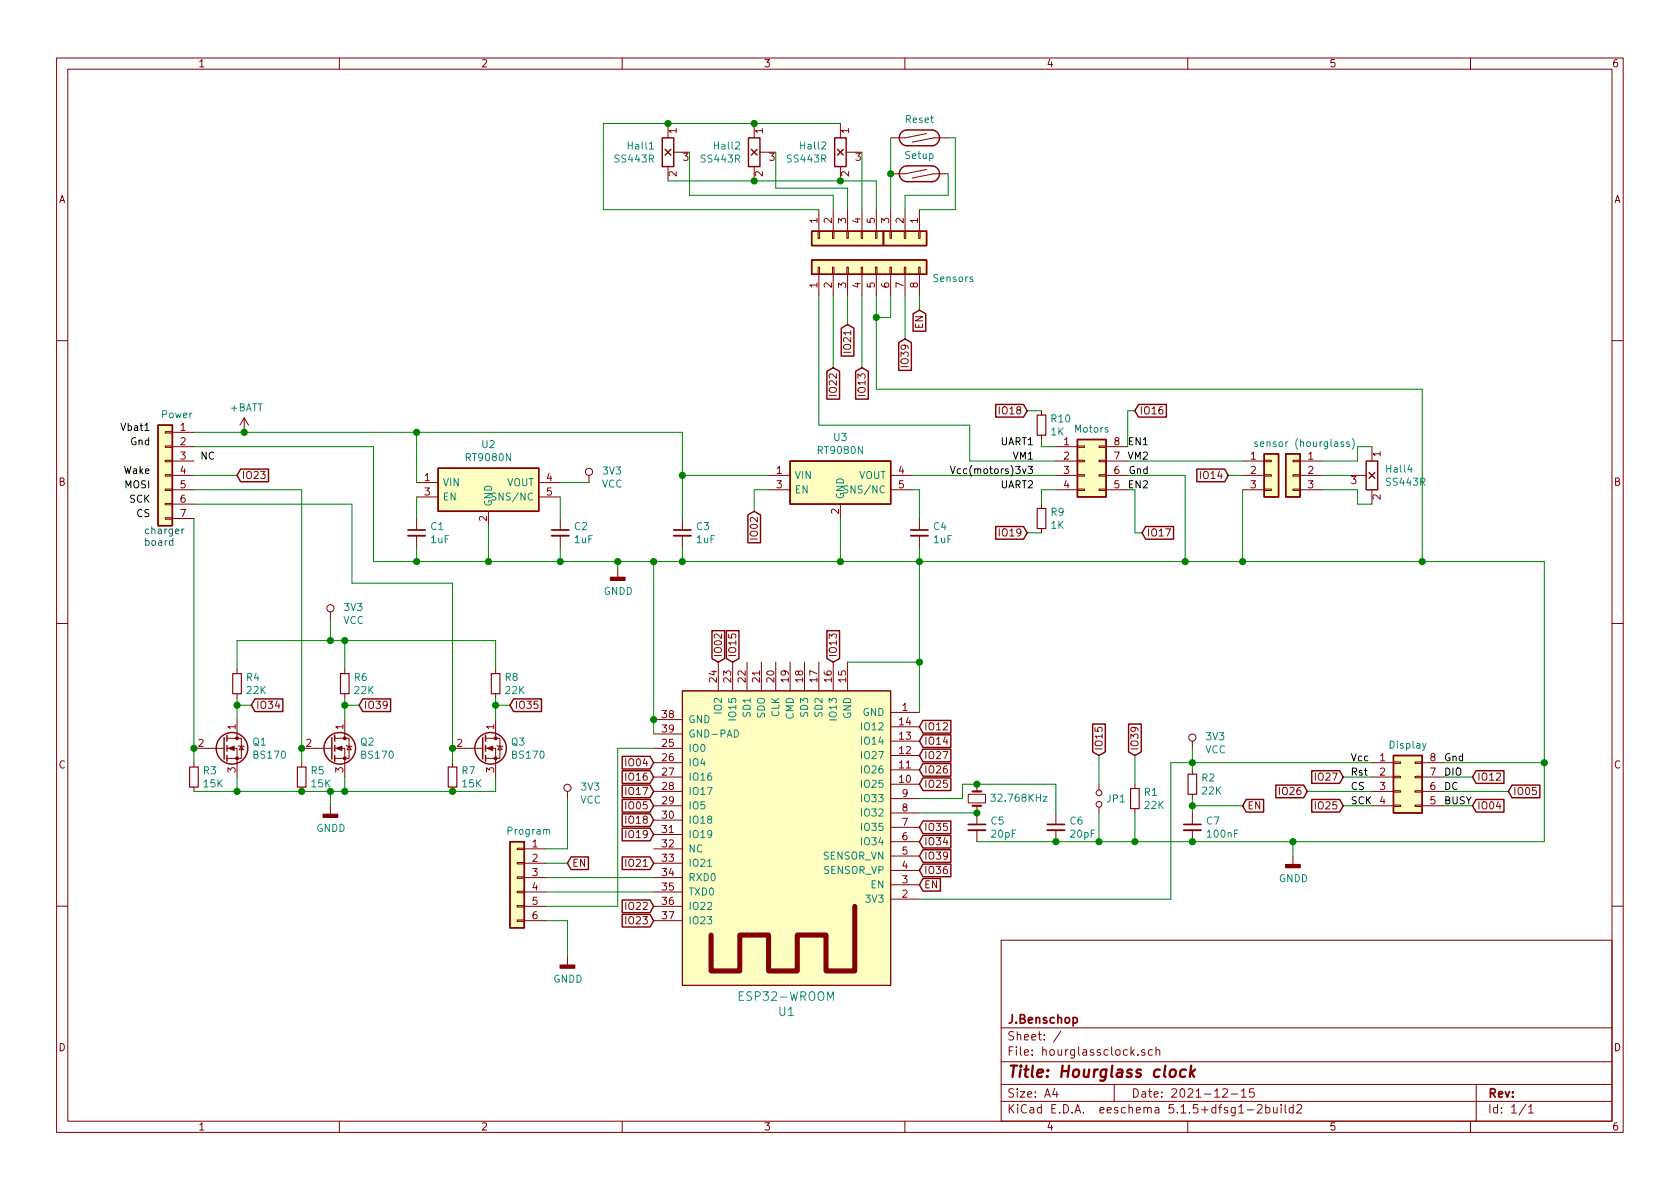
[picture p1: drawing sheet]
<svg xmlns="http://www.w3.org/2000/svg" width="297mm" height="210mm" viewBox="0 0 297 210" stroke-linecap="round" stroke-linejoin="round" font-family="sans-serif">
<g fill="none" stroke="#840000" stroke-width=".18">
<path d="M10 10.3h277v189.9h-277zM12 12.2h273v186.1h-273zM60 10.3v1.9M110 10.3v1.9M160 10.3v1.9M210 10.3v1.9M260 10.3v1.9M118.1 21.8v2.6M118.1 29.5v2.5M119.1 26.9h1.5M133.3 21.8v2.6M133.3 29.5v2.5"/>
<path d="M134.4 26.9h1.5M144.8 37.1v3.8M147.3 37.1v3.8M148.6 21.8v2.6M148.6 29.5v2.5M149.6 26.9h1.5M149.9 37.1v3.8M152.4 37.1v3.8M154.9 37.1v3.8M157.5 37.1v3.8M160 37.1v3.8M162.6 37.1v3.8"/>
<path d="M163.8 30l-3.8 .7h-2.5M163.8 23.6l-3.8 .8h-2.5M167.6 30.7h-2.5l-3.8 .8M167.6 24.4h-2.5l-3.8 .7M144.7 40.9h.2v1.3h-.2zM144.7 47.2h.2v1.3h-.2zM144.8 48.5v3.8M147.2 40.9h.2v1.3h-.2zM147.2 47.2h.2v1.3h-.2zM147.3 48.5v3.8M149.7 40.9h.3v1.3h-.3zM149.7 47.2h.3v1.3h-.3z"/>
<path d="M149.9 48.5v3.8M152.3 40.9h.2v1.3h-.2zM152.3 47.2h.2v1.3h-.2zM152.4 48.5v3.8M154.8 40.9h.3v1.3h-.3zM154.8 47.2h.3v1.3h-.3zM154.9 48.5v3.8M157.4 40.9h.2v1.3h-.2zM157.4 47.2h.2v1.3h-.2zM157.5 48.5v3.8M159.9 40.9h.2v1.3h-.2zM159.9 47.2h.2v1.3h-.2z"/>
<path d="M160 48.5v3.8M162.4 40.9h.3v1.3h-.3zM162.4 47.2h.3v1.3h-.3zM162.6 48.5v3.8M10 60.2h2M29.2 78.9h1.3v.2h-1.3zM29.2 76.3h1.3v.3h-1.3zM30.5 76.4h3.8M30.5 79h3.8M43.2 73.9l-.8 1.3M43.2 73.9v2.5M43.2 73.9l.7 1.3"/>
<path d="M184.1 72.6v.8M184.1 77v.7M186.7 79h3.8M190.5 78.9h1.3v.2h-1.3zM194.3 78.9h1.3v.2h-1.3zM195.6 79h3.8M242.6 79v2.5M285 60.2h2M29.2 89h1.3v.3h-1.3zM29.2 91.6h1.3v.2h-1.3zM29.2 86.5h1.3v.2h-1.3zM29.2 81.4h1.3v.3h-1.3z"/>
<path d="M29.2 83.9h1.3v.3h-1.3zM30.5 81.5h3.8M30.5 84.1h3.8M30.5 86.6h3.8M30.5 89.1h3.8M30.5 91.7h3.8M73.7 85.3h3.8M73.7 87.9h3.8M73.7 91.7v2M73.7 94.7v2.1M86.4 90.4v2.6M95.2 85.3h3.9"/>
<path d="M95.2 87.9h3.9M99.1 91.7v2M99.1 94.7v2.1M104.1 84.1v1.2M120.6 91.7v2M120.6 94.7v2.1M135.9 84.1h3.8M135.9 86.6h3.8M148.6 89.1v2.6M157.5 84.1h3.8M157.5 86.6h3.8M162.6 91.7v2"/>
<path d="M162.6 94.7v2.1M184.1 89.1v.8M184.1 93.5v.7M186.7 81.5h3.8M186.7 84.1h3.8M186.7 86.6h3.8M190.5 86.5h1.3v.2h-1.3zM190.5 83.9h1.3v.3h-1.3zM190.5 81.4h1.3v.3h-1.3zM194.3 86.5h1.3v.2h-1.3zM194.3 83.9h1.3v.3h-1.3zM194.3 81.4h1.3v.3h-1.3z"/>
<path d="M195.6 81.5h3.8M195.6 84.1h3.8M195.6 86.6h3.8M219.7 81.5h3.8M219.7 84.1h3.8M219.7 86.6h3.8M223.5 86.5h1.3v.2h-1.3zM223.5 81.4h1.3v.3h-1.3zM223.5 83.9h1.3v.3h-1.3zM228.6 86.5h1.3v.2h-1.3zM228.6 81.4h1.3v.3h-1.3zM228.6 83.9h1.3v.3h-1.3z"/>
<path d="M229.9 81.5h3.8M229.9 84.1h3.8M229.9 86.6h3.8M240 84.1h1.6M242.6 86.6v2.5M10 110.3h2M41.9 118.4v.7M58.4 108.2v1.3M61 118.4v.7M87.6 118.4v.7M109.2 100.6v1.5M127 117.1v5.1"/>
<path d="M129.5 117.1v5.1M132.1 117.1v5.1M134.6 117.1v5.1M137.2 117.1v5.1M139.7 117.1v5.1M142.2 117.1v5.1M144.8 117.1v5.1M147.3 117.1v5.1M149.9 117.1v5.1M285 110.3h2M34.3 132.3h5.3M34.3 134.9v.7"/>
<path d="M34.3 139.2v.7M40.1 132.3h1.8v5.1M40.1 130.6h2.6v3.5h-2.6M41.9 122.7v.7M41.9 127.2v3.4M42.2 131.8l.1 .1h.8l.1 .2M42.7 131.9l.4 .7h-.8zM53.3 134.9v.7M53.3 139.2v.7M53.3 132.3h5.4M59.2 132.3h1.8v5.1M59.2 130.6h2.5v3.5h-2.5"/>
<path d="M61 122.7v.7M61 127.2v3.4M61.2 131.8l.1 .1h.8l.1 .2M61.7 131.9l.4 .7h-.8zM80 132.3h5.3M80 134.9v.7M80 139.2v.7M85.9 132.3h1.7v5.1M85.9 130.6h2.5v3.5h-2.5M87.6 122.7v.7M87.6 127.2v3.4M87.9 131.8l.1 .1h.8l.1 .2"/>
<path d="M88.4 131.9l.4 .7h-.8zM100.3 139.9v1.3M115.6 132.3h5M115.6 134.9h5M115.6 137.4h5M115.6 139.9h5M115.6 127.2h5M115.6 129.8h5M120.6 122.2h36.9v52h-36.9zM157.5 126h5.1M157.5 138.7h5.1M157.5 136.1h5.1"/>
<path d="M157.5 133.6h5.1M157.5 131.1h5.1M157.5 128.5h5.1M172.7 138.7v1.2M194.3 138.7v1M200.7 138.7v.7M210.8 131.1v1.2M210.8 136.1v.8M242.6 134.9h3.8M242.6 137.4h3.8M242.6 139.9h3.8M246.4 139.8h1.2v.3h-1.2z"/>
<path d="M246.4 134.7h1.2v.3h-1.2zM246.4 137.3h1.2v.2h-1.2zM250.2 139.8h1.3v.3h-1.3zM250.2 134.7h1.3v.3h-1.3zM250.2 137.3h1.3v.2h-1.3zM251.5 134.9h3.8M251.5 137.4h3.8M251.5 139.9h3.8M58.4 142.5v1.5M91.4 157.6h1.3v.3h-1.3zM91.4 152.5h1.3v.3h-1.3zM91.4 150h1.3v.2h-1.3z"/>
<path d="M91.4 155.1h1.3v.2h-1.3zM92.7 150.1h3.8M92.7 152.6h3.8M92.7 155.2h3.8M92.7 157.7h3.8M115.6 150.1h5M115.6 152.6h5M115.6 155.2h5M115.6 157.7h5M115.6 142.5h5M115.6 145h5M115.6 147.6h5"/>
<path d="M157.5 159h5.1M157.5 156.5h5.1M157.5 153.9h5.1M157.5 151.4h5.1M157.5 148.8h5.1M157.5 146.3h5.1M157.5 143.8h5.1M157.5 141.2h5.1M171.2 140.5h3v1.5h-3zM172.7 142.5v3.3M172.7 146.8v2M186.7 143.8v2"/>
<path d="M186.7 146.8v2M194.3 142.7v1.1M200.7 143v.8M210.8 140.5v.7M210.8 143.8v2M210.8 146.8v2M228.6 151.4v1.5M242.6 142.5h3.8M246.4 142.4h1.2v.2h-1.2zM250.2 142.4h1.3v.2h-1.3zM251.5 142.5h3.8M10 160.2h2"/>
<path d="M91.4 160.1h1.3v.3h-1.3zM91.4 162.7h1.3v.2h-1.3zM92.7 160.3h3.8M92.7 162.8h3.8M100.3 169.2v1.5M115.6 160.3h5M115.6 162.8h5M177 166.3h108v32h-108zM285 160.2h2M60 198.3v1.9M110 198.3v1.9M160 198.3v1.9"/>
<path d="M177 194.8h108M177 191.8h108M177 187.8h108M177 181.8h108M186.5 192.5l-.4 1h1M186.8 193v1M187.6 182.3l-1.3 2M197 191.8v3M201.2 186.5v.1M202.4 185.7a.37 .37 0 0 0-.6 .1l.1 .2 .5 .2 .1 .1-.2 .3-.5-.1M203.8 185.7l-.5-.1-.3 .3 .2 .6h.6M204.4 185.7h.1a.37 .37 0 0 1 .6 .1v.8"/>
<path d="M204.4 185.1v1.5M210 198.3v1.9M216.2 192.7l.2-.2h.4l.2 .5-.9 1h.9M217.7 193.5h1.1M219.5 193l.4-.5v1.5M219.5 194h.8M220.5 196.3h1.2M221.7 192.5h-.7l-.1 .7 .2-.1 .5 .1 .2 .2-.1 .5-.2 .1-.6-.1M222.3 195.5l.2-.2h.4l.3 .5-1 1h1M223.8 195.9l.4-.1 .3 .3v.6l-.3 .1-.4-.1M223.8 195.3v1.5M225.2 195.8v.9l.4 .1 .2-.1"/>
<path d="M225.8 195.8v1M226.5 195.3v.2M226.5 195.8v1M227.2 195.3v1.3l.3 .2M228.7 195.9l-.5-.1-.3 .3 .1 .6 .2 .1 .5-.1M228.7 195.3v1.5M229.3 195.5l.2-.2h.4l.2 .2v.3v.2l-.9 .8h.9M260 198.3v1.9M261 191.8v6.5M269.8 195.2l-1.2 2M270.3 195.8l.4-.5v1.5M270.3 196.8h.8"/>
<circle cx="104.1" cy="83.4" r=".63"/>
<circle cx="58.4" cy="107.6" r=".63"/>
<circle cx="100.3" cy="139.3" r=".63"/>
<circle cx="210.8" cy="130.4" r=".63"/>
<circle cx="194.3" cy="140.2" r=".51"/>
<circle cx="194.3" cy="142.2" r=".51"/>
</g>
<path d="M209.7 189.2a.68 .68 0 0 0-1 .3v.8l.2 .1 .6-.1M210.6 188.4l-.2 2M210.7 189.7l.4 .7M211.3 189.1l-.9 .8" fill="none" stroke="#840000" stroke-width=".41"/>
<g fill="#840000" stroke="#840000" stroke-width=".25">
<path d="M99.1 170.7h2.5v.5h-2.5z"/>
<path d="M57.1 144h2.6v.5h-2.6z"/>
<path d="M227.3 152.9h2.6v.5h-2.6z"/>
<path d="M107.9 102.1h2.6v.5h-2.6z"/>
</g>
<g fill="#ffffc2" stroke="#ffffc2" stroke-width=".18">
<path d="M90.2 148.8h2.5v15.3h-2.5z"/>
<path d="M143.5 40.9h12.7v2.5h-12.7z"/>
<path d="M156.2 40.9h7.6v2.5h-7.6z"/>
<path d="M223.5 80.3h2.6v7.6h-2.6z"/>
<path d="M227.3 80.3h2.6v7.6h-2.6z"/>
<path d="M143.5 46h20.3v2.5h-20.3z"/>
<path d="M27.9 75.2h2.6v17.8h-2.6z"/>
<path d="M139.7 81.5h17.8v7.6h-17.8z"/>
<path d="M77.5 82.8h17.7v7.6h-17.7z"/>
<path d="M246.4 133.6h5.1v10.2h-5.1z"/>
<path d="M190.5 77.7h5.1v10.2h-5.1z"/>
<path d="M120.6 122.2h36.9v52h-36.9z"/>
</g>
<g fill="none" stroke="#840000" stroke-width=".25">
<path d="M117.1 24.4h2v5.1h-2zM117.6 26.4l1 1M118.6 26.4l-1 1M132.3 24.4h2.1v5.1h-2.1zM132.8 26.4l1.1 1M133.9 26.4l-1.1 1M147.6 24.4h2v5.1h-2zM148.1 26.4l1 1M149.1 26.4l-1 1M164.7 32.1a1.4 1.4 0 0 0 1.4-1.4 1.4 1.4 0 0 0-1.4-1.4h-4.3a1.4 1.4 0 0 0-1.4 1.4 1.4 1.4 0 0 0 1.4 1.4h4.4M164.7 25.8a1.4 1.4 0 0 0 1.4-1.4 1.4 1.4 0 0 0-1.4-1.4h-4.3a1.4 1.4 0 0 0-1.4 1.4 1.4 1.4 0 0 0 1.4 1.4h4.4M143.5 40.9h12.7v2.5h-12.7z"/>
<path d="M143.5 46h20.3v2.5h-20.3zM148.7 58l1.2-.6 1.1 .6v5h-2.3zM156.2 40.9h7.6v2.5h-7.6zM161.4 55.5l1.2-.6 1.1 .6v3.1h-2.3zM27.9 75.2h2.6v17.8h-2.6zM146.2 65.7l1.1-.7 1.1 .7v4.9h-2.2zM151.3 65.7l1.1-.7 1.1 .7v4.9h-2.2zM158.9 60.6l1.1-.7 1.1 .7v4.9h-2.2zM176 71.5h5l.6 1.1-.6 1.2h-5zM190.5 77.7h5.1v10.2h-5.1zM201.3 71.5h4.9v2.3h-4.9l-.6-1.2zM42.5 83h5v2.2h-5l-.6-1.1z"/>
<path d="M77.5 82.8h17.7v7.6h-17.7zM132.2 91.1l1.1-.7 1.2 .7v4.9h-2.3zM139.7 81.5h17.8v7.6h-17.8zM176 93.1h5l.6 1.1-.6 1.1h-5zM202.6 93.1h4.9v2.2h-4.9l-.7-1.1zM211.6 83h4.9l.7 1.1-.7 1.1h-4.9zM223.5 80.3h2.6v7.6h-2.6zM227.3 80.3h2.6v7.6h-2.6zM241.6 81.5h2v5.1h-2zM242.1 83.6l1 1M243.1 83.6l-1 1M125.9 111.5h2.2v5l-1.1 .6-1.1-.6z"/>
<path d="M128.4 111.5h2.3v5l-1.2 .6-1.1-.6zM146.2 111.5h2.2v5l-1.1 .6-1.1-.6zM39.6 130.4v3.8M40.1 130v1.1M40.1 131.8v1M40.1 133.6v1M45.1 123.6h4.9v2.2h-4.9l-.7-1.1zM58.7 130.4v3.8M59.2 130v1.1M59.2 131.8v1M59.2 133.6v1M64.1 123.6h5v2.2h-5l-.6-1.1z"/>
<path d="M85.3 130.4v3.8M85.9 130v1.1M85.9 131.8v1M85.9 133.6v1M90.8 123.6h4.9v2.2h-4.9l-.6-1.1zM110 138.8h4.9l.7 1.1-.7 1.2h-4.9zM110 136.3h4.9l.7 1.1-.7 1.1h-4.9zM110 133.8h4.9l.7 1.1-.7 1.1h-4.9zM163.2 137.6h4.9v2.2h-4.9l-.6-1.1zM163.2 132.5h4.9v2.2h-4.9l-.6-1.1zM163.2 135h4.9v2.3h-4.9l-.6-1.2zM163.2 129.9h4.9v2.3h-4.9l-.6-1.1z"/>
<path d="M163.2 127.4h4.9v2.2h-4.9l-.6-1.1zM193.2 128h2.2v5l-1.1 .6-1.1-.6zM199.5 128h2.3v5l-1.1 .6-1.2-.6zM225.6 138.8h4.9l.6 1.1-.6 1.2h-4.9zM231.9 136.3h5l.6 1.1-.6 1.1h-5zM246.4 133.6h5.1v10.2h-5.1zM261 136.3h4.9v2.2h-4.9l-.7-1.1zM267.3 138.8h5v2.3h-5l-.6-1.2zM90.2 148.8h2.5v15.3h-2.5zM101 151.5h3v2.3h-3l-.7-1.2zM110 141.4h4.9l.7 1.1-.7 1.1h-4.9zM110 159.2h4.9l.7 1.1-.7 1.1h-4.9z"/>
<path d="M110 143.9h4.9l.7 1.1-.7 1.1h-4.9zM110 146.5h4.9l.7 1.1-.7 1.1h-4.9zM110 151.5h4.9l.7 1.1-.7 1.2h-4.9zM163.2 145.2h4.9v2.2h-4.9l-.6-1.1zM163.2 147.7h4.9v2.3h-4.9l-.6-1.2zM163.2 150.3h4.9v2.2h-4.9l-.6-1.1zM163.2 152.8h4.9v2.2h-4.9l-.6-1.1zM163.2 155.3h3.1v2.3h-3.1l-.6-1.1zM220.3 141.4h3.1v2.2h-3.1l-.6-1.1zM231.9 141.4h5l.6 1.1-.6 1.1h-5zM261 141.4h4.9v2.2h-4.9l-.7-1.1zM110 161.7h4.9l.7 1.1-.7 1.1h-4.9z"/>
<circle cx="41" cy="132.3" r="2.79"/>
<circle cx="60.1" cy="132.3" r="2.79"/>
<circle cx="86.7" cy="132.3" r="2.79"/>
</g>
<path d="M114.8 26.4h.7M222.3 78.2l-.3-.1-.2 .2 .1 .2 .4 .1v.3h-.5M238.6 78.2l-.3-.1-.2 .2 .1 .2 .4 .1v.3h-.5M239.1 77.5a1.4 1.4 0 0 1 0 1.9M87.7 87.2h-.5l-.2 .1 .1 .4 .5 .3 .1 .2-.2 .2h-.5M149.9 86l-.5-.1-.1 .1v.5l.6 .2v.2l-.2 .3-.5-.1M129.8 129.1a.64 .64 0 0 1 .8 .6 .64 .64 0 0 1-.8 .6zM96.6 146.9l.2-.2h.3l.1 .8M125.1 153.2h.7M184.5 140.9h.6l-.6 .8h.6" fill="none" stroke="#008484" stroke-width=".18"/>
<path d="M183.4 73.4h1.5v3.6h-1.5zM183.4 89.9h1.5v3.6h-1.5zM41.1 119.1h1.6v3.6h-1.6zM60.2 119.1h1.5v3.6h-1.5zM86.9 119.1h1.5v3.6h-1.5zM33.5 135.6h1.6v3.6h-1.6zM52.6 135.6h1.5v3.6h-1.5zM79.2 135.6h1.6v3.6h-1.6zM199.9 139.4h1.5v3.6h-1.5zM210.1 136.9h1.5v3.6h-1.5z" fill="none" stroke="#840000" stroke-width=".2"/>
<g fill="#840000" stroke="#840000" stroke-width=".18">
<path d="M59.4 132.3l1.1-.4v.8z"/>
<path d="M40.4 132.3l1-.4v.8z"/>
<path d="M86.1 132.3l1-.4v.8z"/>
<circle cx="61" cy="134.1" r=".25"/>
<circle cx="61" cy="130.6" r=".25"/>
<circle cx="41.9" cy="134.1" r=".25"/>
<circle cx="41.9" cy="130.6" r=".25"/>
<circle cx="87.6" cy="134.1" r=".25"/>
<circle cx="87.6" cy="130.6" r=".25"/>
</g>
<path d="M72.1 94.7h3.1M97.5 94.7h3.1M119.1 94.7h3.1M161 94.7h3.1M171.2 146.8h3M185.2 146.8h3M209.3 146.8h3" fill="none" stroke="#840000" stroke-width=".33"/>
<path d="M72.1 93.7h3.1M97.5 93.7h3.1M119.1 93.7h3.1M161 93.7h3.1M171.2 145.8h3M185.2 145.8h3M209.3 145.8h3" fill="none" stroke="#840000" stroke-width=".3"/>
<path d="M172 139.9h1.5M172 142.5h1.5" fill="none" stroke="#840000" stroke-width=".38"/>
<path d="M151.1 160.3v11.4h-5.1v-6.4h-5v6.4h-5.1v-6.4h-5.1v6.4h-5.1v-6.4" fill="none" stroke="#840000" stroke-width=".89"/>
<g fill="none" stroke="#008400" stroke-width=".18">
<path d="M118.1 32h36.8v5.1M121.9 26.9v7.6h25.4v2.6M137.2 26.9v6.4h12.7v3.8M148.6 21.8h-41.9v15.3h38.1M152.4 26.9v10.2M157.5 24.4v12.7M167.6 30.7v3.8h-7.6v2.6M167.6 24.4h1.3v12.7h-6.3M144.8 52.3v22.9h26.6v6.3h15.3M147.3 52.3v12.7M149.9 52.3v5.1M152.4 52.3v12.7"/>
<path d="M154.9 52.3v16.5h96.6v30.5M157.5 52.3v3.8h-2.6M160 52.3v7.6M162.6 52.3v2.6M34.3 79h31.7v20.3h207v49.5h-100.3M34.3 76.4h86.3v15.3M73.7 76.4v8.9M181.6 72.6h2.5M184.1 77.7v1.3h2.6M200.7 72.6h-1.3v6.4M242.6 79h-2.6v2.5h-6.3M34.3 84.1h7.6"/>
<path d="M34.3 86.6h19v48.3M34.3 89.1h27.9v14h17.8v31.8M34.3 91.7v43.2M73.7 87.9v3.8M73.7 96.8v2.5M86.4 93v6.3M99.1 87.9v3.8M99.1 96.8v2.5M99.1 85.3h5M109.2 99.3v1.3M115.6 99.3v30.5M120.6 84.1h15.3"/>
<path d="M120.6 96.8v2.5M135.9 86.6h-2.6v3.8M148.6 91.7v7.6M161.3 84.1h25.4M161.3 86.6h1.3v5.1M162.6 96.8v29.2M181.6 94.2h2.5M186.7 86.6h-2.6v2.5M199.4 84.1h10.1v15.2M199.4 81.5h20.3M200.7 86.6v7.6h1.2M217.2 84.1h2.5"/>
<path d="M219.7 86.6v12.7M233.7 84.1h5.1M233.7 86.6h6.3v2.5h2.6M41.9 118.4v-5.1h45.7v5.1M58.4 109.5v3.8M61 113.3v5.1M149.9 117.1h12.7M41.9 124.7h2.5M41.9 123.4v3.8M41.9 137.4v2.5M58.4 139.9v2.6M61 124.7h2.5"/>
<path d="M61 123.4v3.8M61 137.4v2.5M87.6 137.4v2.5h-53.3M87.6 123.4v3.8M87.6 124.7h2.6M115.6 132.3h-6.4v28h-12.7M194.3 133.6v5.1M200.7 133.6v5.1M210.8 132.3v3.8M231.1 139.9h11.5M237.5 137.4h5.1M242.6 134.9h-35.6v24.1h-44.4"/>
<path d="M255.3 137.4h5M255.3 139.9h11.4M255.3 134.9h17.7M96.5 152.6h3.8M96.5 155.2h19.1M96.5 157.7h19.1M100.3 141.2v8.9h-3.8M162.6 141.2h7.6v-2.5h16.5v5.1M162.6 143.8h10.1M194.3 143.8v5M200.7 143.8v5M210.8 141.2v2.6"/>
<path d="M210.8 142.5h8.9M228.6 148.8v2.6M237.5 142.5h5.1M255.3 142.5h5M96.5 162.8h3.8v6.4"/>
</g>
<path d="M168 82.5l.5 1.2 .4-1.2" fill="none" stroke="#000" stroke-width=".18"/>
<path d="M30.6 95.7l-.4-.1-.3 .2 .1 .6h.6M30.6 95.2v1.2M32.2 93.5v.9M32.5 93.5l-.3 .3" fill="none" stroke="#0000c2" stroke-width=".18"/>
<g fill="#008400" stroke="#008400" stroke-width=".25">
<circle cx="273" cy="134.9" r=".51"/>
<circle cx="210.8" cy="142.5" r=".51"/>
<circle cx="61" cy="124.7" r=".51"/>
<circle cx="186.7" cy="148.8" r=".51"/>
<circle cx="86.4" cy="99.3" r=".51"/>
<circle cx="172.7" cy="138.7" r=".51"/>
<circle cx="53.3" cy="139.9" r=".51"/>
<circle cx="162.6" cy="117.1" r=".51"/>
<circle cx="58.4" cy="139.9" r=".51"/>
<circle cx="120.7" cy="99.3" r=".51"/>
<circle cx="61" cy="113.3" r=".51"/>
<circle cx="251.5" cy="99.3" r=".51"/>
<circle cx="200.7" cy="148.8" r=".51"/>
<circle cx="58.4" cy="113.3" r=".51"/>
<circle cx="61" cy="139.9" r=".51"/>
<circle cx="43.2" cy="76.4" r=".51"/>
<circle cx="73.7" cy="76.4" r=".51"/>
<circle cx="34.3" cy="132.3" r=".51"/>
<circle cx="73.7" cy="99.3" r=".51"/>
<circle cx="99.1" cy="99.3" r=".51"/>
<circle cx="87.6" cy="124.7" r=".51"/>
<circle cx="80" cy="139.9" r=".51"/>
<circle cx="80" cy="132.3" r=".51"/>
<circle cx="210.8" cy="134.9" r=".51"/>
<circle cx="228.6" cy="148.8" r=".51"/>
<circle cx="219.7" cy="99.3" r=".51"/>
<circle cx="53.3" cy="132.3" r=".51"/>
<circle cx="148.6" cy="32" r=".51"/>
<circle cx="133.4" cy="32" r=".51"/>
<circle cx="133.4" cy="21.8" r=".51"/>
<circle cx="118.1" cy="21.8" r=".51"/>
<circle cx="172.7" cy="143.8" r=".51"/>
<circle cx="154.9" cy="56.1" r=".51"/>
<circle cx="157.5" cy="30.7" r=".51"/>
<circle cx="209.6" cy="99.3" r=".51"/>
<circle cx="210.8" cy="148.8" r=".51"/>
<circle cx="148.6" cy="99.3" r=".51"/>
<circle cx="41.9" cy="139.9" r=".51"/>
<circle cx="41.9" cy="124.7" r=".51"/>
<circle cx="194.3" cy="148.8" r=".51"/>
<circle cx="115.6" cy="127.2" r=".51"/>
<circle cx="115.6" cy="99.3" r=".51"/>
<circle cx="109.2" cy="99.3" r=".51"/>
<circle cx="162.6" cy="99.3" r=".51"/>
<circle cx="120.7" cy="84.1" r=".51"/>
</g>
<text font-size="2.8" fill="#840000" x="178" y="190.5">Title: Hourglass clock</text>
<g font-size="2.1" fill="#008484">
<text x="131.1" y="177">ESP32-WROOM</text>
<text x="137.7" y="179.7">U1</text>
</g>
<g font-size="2.1" fill="#840000">
<text x="178" y="184">Sheet: /</text>
<text x="178" y="181">J.Benschop</text>
<text x="178" y="186.7">File: hourglassclock.sch</text>
<text x="178" y="196.9">KiCad E.D.A. eeschema 5.1.5+dfsg1-2build2</text>
<text x="178" y="194.1">Size: A4</text>
<text x="200" y="194.1">Date: 2021-12-15</text>
<text x="263" y="194.1">Rev:</text>
<text x="263" y="196.9">Id: 1/1</text>
</g>
<g font-size="1.8" fill="#840000">
<text x="35" y="11.9">1</text>
<text x="85" y="11.9">2</text>
<text x="135" y="11.9">3</text>
<text x="185" y="11.9">4</text>
<text x="235" y="11.9">5</text>
<text x="285" y="11.9">6</text>
<text x="119.6" y="23.6" transform="rotate(-90 119.6 23.6)">1</text>
<text x="134.9" y="23.6" transform="rotate(-90 134.9 23.6)">1</text>
<text x="150.1" y="23.6" transform="rotate(-90 150.1 23.6)">1</text>
<text x="120.8" y="28.4">3</text>
<text x="136" y="28.4">3</text>
<text x="151.3" y="28.4">3</text>
<text x="10.4" y="35.9">A</text>
<text x="119.6" y="31.2" transform="rotate(-90 119.6 31.2)">2</text>
<text x="134.9" y="31.2" transform="rotate(-90 134.9 31.2)">2</text>
<text x="150.1" y="31.2" transform="rotate(-90 150.1 31.2)">2</text>
<text x="285.4" y="35.9">A</text>
<text x="144.5" y="39.5" transform="rotate(-90 144.5 39.5)">1</text>
<text x="147.1" y="39.5" transform="rotate(-90 147.1 39.5)">2</text>
<text x="149.6" y="39.5" transform="rotate(-90 149.6 39.5)">3</text>
<text x="152.1" y="39.5" transform="rotate(-90 152.1 39.5)">4</text>
<text x="154.7" y="39.5" transform="rotate(-90 154.7 39.5)">5</text>
<text x="157.2" y="39.5" transform="rotate(-90 157.2 39.5)">3</text>
<text x="159.8" y="39.5" transform="rotate(-90 159.8 39.5)">2</text>
<text x="162.3" y="39.5" transform="rotate(-90 162.3 39.5)">1</text>
<text x="144.5" y="50.9" transform="rotate(-90 144.5 50.9)">1</text>
<text x="147.1" y="50.9" transform="rotate(-90 147.1 50.9)">2</text>
<text x="149.6" y="50.9" transform="rotate(-90 149.6 50.9)">3</text>
<text x="152.1" y="50.9" transform="rotate(-90 152.1 50.9)">4</text>
<text x="154.7" y="50.9" transform="rotate(-90 154.7 50.9)">5</text>
<text x="157.2" y="50.9" transform="rotate(-90 157.2 50.9)">6</text>
<text x="159.8" y="50.9" transform="rotate(-90 159.8 50.9)">7</text>
<text x="162.3" y="50.9" transform="rotate(-90 162.3 50.9)">8</text>
<text x="163.2" y="58.1" transform="rotate(-90 163.2 58.1)">EN</text>
<text x="150.5" y="62" transform="rotate(-90 150.5 62)">IO21</text>
<text x="160.7" y="64.6" transform="rotate(-90 160.7 64.6)">IO39</text>
<text x="148" y="69.6" transform="rotate(-90 148 69.6)">IO22</text>
<text x="153" y="69.6" transform="rotate(-90 153 69.6)">IO13</text>
<text x="31.9" y="76.2">1</text>
<text x="177" y="73.3">IO18</text>
<text x="201.4" y="73.3">IO16</text>
<text x="31.9" y="78.7">2</text>
<text x="31.9" y="81.3">3</text>
<text x="31.9" y="83.8">4</text>
<text x="137.3" y="83.8">1</text>
<text x="158.9" y="83.8">4</text>
<text x="188.1" y="78.7">1</text>
<text x="188.1" y="81.3">2</text>
<text x="188.1" y="83.8">3</text>
<text x="197" y="83.8">6</text>
<text x="197" y="81.3">7</text>
<text x="197" y="78.7">8</text>
<text x="221.1" y="81.3">1</text>
<text x="221.1" y="83.8">2</text>
<text x="231.3" y="81.3">1</text>
<text x="231.3" y="83.8">2</text>
<text x="244.1" y="80.7" transform="rotate(-90 244.1 80.7)">1</text>
<text x="10.4" y="85.9">B</text>
<text x="31.9" y="86.4">5</text>
<text x="31.9" y="88.9">6</text>
<text x="42.7" y="84.7">IO23</text>
<text x="75.1" y="85.1">1</text>
<text x="75.1" y="87.6">3</text>
<text x="96.7" y="85.1">4</text>
<text x="96.7" y="87.6">5</text>
<text x="137.3" y="86.4">3</text>
<text x="158.9" y="86.4">5</text>
<text x="188.1" y="86.4">4</text>
<text x="197" y="86.4">5</text>
<text x="212.5" y="84.7">IO14</text>
<text x="221.1" y="86.4">3</text>
<text x="231.3" y="86.4">3</text>
<text x="238.9" y="85.6">3</text>
<text x="244.1" y="88.4" transform="rotate(-90 244.1 88.4)">2</text>
<text x="285.4" y="85.9">B</text>
<text x="31.9" y="91.4">7</text>
<text x="86.1" y="92.2" transform="rotate(-90 86.1 92.2)">2</text>
<text x="134" y="95" transform="rotate(-90 134 95)">IO02</text>
<text x="148.3" y="90.9" transform="rotate(-90 148.3 90.9)">2</text>
<text x="177" y="94.9">IO19</text>
<text x="202.7" y="94.9">IO17</text>
<text x="127.6" y="116.3" transform="rotate(-90 127.6 116.3)">IO02</text>
<text x="130.2" y="116.3" transform="rotate(-90 130.2 116.3)">IO15</text>
<text x="148" y="116.3" transform="rotate(-90 148 116.3)">IO13</text>
<text x="45.2" y="125.3">IO34</text>
<text x="64.3" y="125.3">IO39</text>
<text x="91" y="125.3">IO35</text>
<text x="126.7" y="120.6" transform="rotate(-90 126.7 120.6)">24</text>
<text x="129.3" y="120.6" transform="rotate(-90 129.3 120.6)">23</text>
<text x="131.8" y="120.6" transform="rotate(-90 131.8 120.6)">22</text>
<text x="134.4" y="120.6" transform="rotate(-90 134.4 120.6)">21</text>
<text x="136.9" y="120.6" transform="rotate(-90 136.9 120.6)">20</text>
<text x="139.4" y="120.6" transform="rotate(-90 139.4 120.6)">19</text>
<text x="142" y="120.6" transform="rotate(-90 142 120.6)">18</text>
<text x="144.5" y="120.6" transform="rotate(-90 144.5 120.6)">17</text>
<text x="147.1" y="120.6" transform="rotate(-90 147.1 120.6)">16</text>
<text x="149.6" y="120.6" transform="rotate(-90 149.6 120.6)">15</text>
<text x="159.5" y="125.7">1</text>
<text x="41.7" y="129" transform="rotate(-90 41.7 129)">1</text>
<text x="60.7" y="129" transform="rotate(-90 60.7 129)">1</text>
<text x="87.4" y="129" transform="rotate(-90 87.4 129)">1</text>
<text x="117.1" y="127">38</text>
<text x="117.1" y="129.5">39</text>
<text x="159.1" y="130.8">13</text>
<text x="159.1" y="128.3">14</text>
<text x="163.3" y="131.7">IO14</text>
<text x="163.3" y="129.2">IO12</text>
<text x="10.4" y="135.9">C</text>
<text x="35.1" y="132.1">2</text>
<text x="41.7" y="136.6" transform="rotate(-90 41.7 136.6)">3</text>
<text x="54.1" y="132.1">2</text>
<text x="60.7" y="136.6" transform="rotate(-90 60.7 136.6)">3</text>
<text x="80.8" y="132.1">2</text>
<text x="87.4" y="136.6" transform="rotate(-90 87.4 136.6)">3</text>
<text x="110.9" y="135.5">IO04</text>
<text x="117.1" y="132.1">25</text>
<text x="117.1" y="134.6">26</text>
<text x="117.1" y="137.2">27</text>
<text x="159.1" y="135.9">11</text>
<text x="159.1" y="133.3">12</text>
<text x="163.3" y="134.2">IO27</text>
<text x="163.3" y="136.8">IO26</text>
<text x="194.9" y="132.8" transform="rotate(-90 194.9 132.8)">IO15</text>
<text x="201.3" y="132.8" transform="rotate(-90 201.3 132.8)">IO39</text>
<text x="244" y="134.6">1</text>
<text x="244" y="137.2">2</text>
<text x="252.9" y="137.2">7</text>
<text x="252.9" y="134.6">8</text>
<text x="285.4" y="135.9">C</text>
<text x="110.9" y="143.1">IO05</text>
<text x="110.9" y="140.6">IO17</text>
<text x="110.9" y="138">IO16</text>
<text x="117.1" y="139.7">28</text>
<text x="117.1" y="142.2">29</text>
<text x="159.1" y="138.4">10</text>
<text x="159.5" y="143.5">8</text>
<text x="159.5" y="141">9</text>
<text x="163.3" y="139.3">IO25</text>
<text x="220.5" y="143.1">EN</text>
<text x="226.5" y="140.6">IO26</text>
<text x="232.9" y="138">IO27</text>
<text x="232.9" y="143.1">IO25</text>
<text x="244" y="139.7">3</text>
<text x="244" y="142.2">4</text>
<text x="252.9" y="142.2">5</text>
<text x="252.9" y="139.7">6</text>
<text x="261.1" y="143.1">IO04</text>
<text x="261.1" y="138">IO12</text>
<text x="267.5" y="140.6">IO05</text>
<text x="94.1" y="149.9">1</text>
<text x="110.9" y="145.7">IO18</text>
<text x="110.9" y="148.2">IO19</text>
<text x="117.1" y="144.8">30</text>
<text x="117.1" y="147.3">31</text>
<text x="117.1" y="149.9">32</text>
<text x="159.5" y="148.6">6</text>
<text x="159.5" y="146">7</text>
<text x="163.3" y="146.9">IO35</text>
<text x="163.3" y="149.5">IO34</text>
<text x="94.1" y="152.4">2</text>
<text x="94.1" y="154.9">3</text>
<text x="101.1" y="153.3">EN</text>
<text x="110.9" y="153.3">IO21</text>
<text x="117.1" y="152.4">33</text>
<text x="117.1" y="154.9">34</text>
<text x="159.5" y="153.7">4</text>
<text x="159.5" y="151.1">5</text>
<text x="163.3" y="152">IO39</text>
<text x="163.3" y="154.6">IO36</text>
<text x="94.1" y="157.5">4</text>
<text x="94.1" y="160">5</text>
<text x="110.9" y="160.9">IO22</text>
<text x="117.1" y="157.5">35</text>
<text x="117.1" y="160">36</text>
<text x="159.5" y="158.7">2</text>
<text x="159.5" y="156.2">3</text>
<text x="163.3" y="157.1">EN</text>
<text x="94.1" y="162.6">6</text>
<text x="110.9" y="163.4">IO23</text>
<text x="117.1" y="162.6">37</text>
<text x="10.4" y="185.9">D</text>
<text x="285.4" y="185.9">D</text>
<text x="35" y="199.9">1</text>
<text x="85" y="199.9">2</text>
<text x="135" y="199.9">3</text>
<text x="185" y="199.9">4</text>
<text x="235" y="199.9">5</text>
<text x="285" y="199.9">6</text>
</g>
<g font-size="1.8" fill="#008484">
<text x="160.1" y="21.8">Reset</text>
<text x="108.9" y="28.7">SS443R</text>
<text x="111.2" y="26.4">Hall1</text>
<text x="124.1" y="28.7">SS443R</text>
<text x="126.4" y="26.4">Hall2</text>
<text x="139.3" y="28.7">SS443R</text>
<text x="141.7" y="26.4">Hall2</text>
<text x="160.1" y="28.1">Setup</text>
<text x="165.1" y="49.9">Sensors</text>
<text x="28.6" y="74">Power</text>
<text x="40.7" y="72.7">+BATT</text>
<text x="147.5" y="78">U3</text>
<text x="185.9" y="77">1K</text>
<text x="185.9" y="74.7">R10</text>
<text x="190.1" y="76.5">Motors</text>
<text x="82.6" y="81.6">RT9080N</text>
<text x="85.2" y="79.2">U2</text>
<text x="106.6" y="83.9">3V3</text>
<text x="144.8" y="80.3">RT9080N</text>
<text x="222.7" y="79">sensor (hourglass)</text>
<text x="245.3" y="83.6">Hall4</text>
<text x="78.2" y="86">VIN</text>
<text x="78.2" y="88.5">EN</text>
<text x="87" y="89.7" transform="rotate(-90 87 89.7)">GND</text>
<text x="87.8" y="88.5">SNS/NC</text>
<text x="89.6" y="86">VOUT</text>
<text x="106.4" y="86.2">VCC</text>
<text x="140.5" y="84.7">VIN</text>
<text x="140.5" y="87.2">EN</text>
<text x="149.2" y="88.4" transform="rotate(-90 149.2 88.4)">GND</text>
<text x="150" y="87.2">SNS/NC</text>
<text x="151.8" y="84.7">VOUT</text>
<text x="245.3" y="85.9">SS443R</text>
<text x="76.2" y="93.7">C1</text>
<text x="101.6" y="93.7">C2</text>
<text x="123.2" y="93.7">C3</text>
<text x="165.1" y="93.7">C4</text>
<text x="185.9" y="91.2">R9</text>
<text x="185.9" y="93.5">1K</text>
<text x="76.2" y="96.1">1uF</text>
<text x="101.6" y="96.1">1uF</text>
<text x="123.2" y="96.1">1uF</text>
<text x="165.1" y="96.1">1uF</text>
<text x="106.7" y="105.2">GNDD</text>
<text x="60.7" y="110.4">VCC</text>
<text x="60.9" y="108">3V3</text>
<text x="43.6" y="120.4">R4</text>
<text x="43.7" y="122.7">22K</text>
<text x="62.7" y="120.4">R6</text>
<text x="62.7" y="122.7">22K</text>
<text x="89.3" y="120.4">R8</text>
<text x="89.4" y="122.7">22K</text>
<text x="44.7" y="131.8">Q1</text>
<text x="63.8" y="131.8">Q2</text>
<text x="90.4" y="131.8">Q3</text>
<text x="121.7" y="127.9">GND</text>
<text x="121.7" y="130.4">GND-PAD</text>
<text x="127.6" y="126" transform="rotate(-90 127.6 126)">IO2</text>
<text x="130.2" y="127" transform="rotate(-90 130.2 127)">IO15</text>
<text x="132.7" y="126.6" transform="rotate(-90 132.7 126.6)">SD1</text>
<text x="135.3" y="127" transform="rotate(-90 135.3 127)">SDO</text>
<text x="137.8" y="126.8" transform="rotate(-90 137.8 126.8)">CLK</text>
<text x="140.3" y="127.2" transform="rotate(-90 140.3 127.2)">CMD</text>
<text x="142.9" y="126.6" transform="rotate(-90 142.9 126.6)">SD3</text>
<text x="145.4" y="126.6" transform="rotate(-90 145.4 126.6)">SD2</text>
<text x="148" y="127" transform="rotate(-90 148 127)">IO13</text>
<text x="150.5" y="127.1" transform="rotate(-90 150.5 127.1)">GND</text>
<text x="152.5" y="126.6">GND</text>
<text x="152.6" y="131.7">IO14</text>
<text x="152.6" y="129.2">IO12</text>
<text x="213.3" y="130.9">3V3</text>
<text x="36" y="136.9">R3</text>
<text x="45" y="134.2">BS170</text>
<text x="55" y="136.9">R5</text>
<text x="64" y="134.2">BS170</text>
<text x="81.7" y="136.9">R7</text>
<text x="90.7" y="134.2">BS170</text>
<text x="121.7" y="133">IO0</text>
<text x="121.7" y="135.5">IO4</text>
<text x="152.6" y="136.8">IO26</text>
<text x="152.6" y="134.2">IO27</text>
<text x="213.1" y="133.2">VCC</text>
<text x="245.8" y="132.4">Display</text>
<text x="36.1" y="139.2">15K</text>
<text x="55.1" y="139.2">15K</text>
<text x="81.8" y="139.2">15K</text>
<text x="102.6" y="142.1">VCC</text>
<text x="102.8" y="139.8">3V3</text>
<text x="121.7" y="138">IO16</text>
<text x="121.7" y="140.6">IO17</text>
<text x="121.7" y="143.1">IO5</text>
<text x="152.6" y="141.9">IO33</text>
<text x="152.6" y="139.3">IO25</text>
<text x="175.7" y="141.8">32.768KHz</text>
<text x="195.8" y="141.9">JP1</text>
<text x="202.4" y="140.7">R1</text>
<text x="202.4" y="143">22K</text>
<text x="212.5" y="138.2">R2</text>
<text x="212.6" y="140.5">22K</text>
<text x="55.9" y="147.1">GNDD</text>
<text x="89.9" y="147.6">Program</text>
<text x="121.7" y="145.7">IO18</text>
<text x="121.7" y="148.2">IO19</text>
<text x="152.6" y="149.5">IO34</text>
<text x="152.6" y="146.9">IO35</text>
<text x="152.6" y="144.4">IO32</text>
<text x="175.3" y="145.8">C5</text>
<text x="175.4" y="148.1">20pF</text>
<text x="189.2" y="145.8">C6</text>
<text x="189.4" y="148.1">20pF</text>
<text x="213.4" y="145.8">C7</text>
<text x="213.6" y="148.1">100nF</text>
<text x="121.7" y="150.7">NC</text>
<text x="121.7" y="153.3">IO21</text>
<text x="121.7" y="155.8">RXD0</text>
<text x="145.5" y="152">SENSOR_VN</text>
<text x="145.6" y="154.6">SENSOR_VP</text>
<text x="121.7" y="158.4">TXD0</text>
<text x="121.7" y="160.9">IO22</text>
<text x="153.3" y="159.6">3V3</text>
<text x="154" y="157.1">EN</text>
<text x="226.1" y="156">GNDD</text>
<text x="121.7" y="163.4">IO23</text>
<text x="97.8" y="173.8">GNDD</text>
</g>
<g font-size="1.8">
<text x="21.8" y="76.2">Vbat1</text>
<text x="22" y="83.8">Wake</text>
<text x="23.1" y="78.7">Gnd</text>
<text x="35.5" y="81.3">NC</text>
<text x="169.6" y="83.8">Vcc(motors)3v3</text>
<text x="177" y="78.7">UART1</text>
<text x="179.2" y="81.3">VM1</text>
<text x="199.6" y="81.3">VM2</text>
<text x="199.7" y="83.8">Gnd</text>
<text x="199.8" y="78.7">EN1</text>
<text x="22.1" y="86.4">MOSI</text>
<text x="22.9" y="88.9">SCK</text>
<text x="177" y="86.4">UART2</text>
<text x="199.8" y="86.4">EN2</text>
<text x="24.2" y="91.4">CS</text>
<text x="238.8" y="137.2">Rst</text>
<text x="238.8" y="134.6">Vcc</text>
<text x="255.3" y="137.2">DIO</text>
<text x="255.3" y="134.6">Gnd</text>
<text x="238.8" y="142.2">SCK</text>
<text x="238.8" y="139.7">CS</text>
<text x="255.3" y="142.2">BUSY</text>
<text x="255.3" y="139.7">DC</text>
</g>
<g font-size="1.8" fill="#0000c2">
<text x="25.4" y="94.5">charger</text>
<text x="25.4" y="96.5">board</text>
</g>
</svg>
